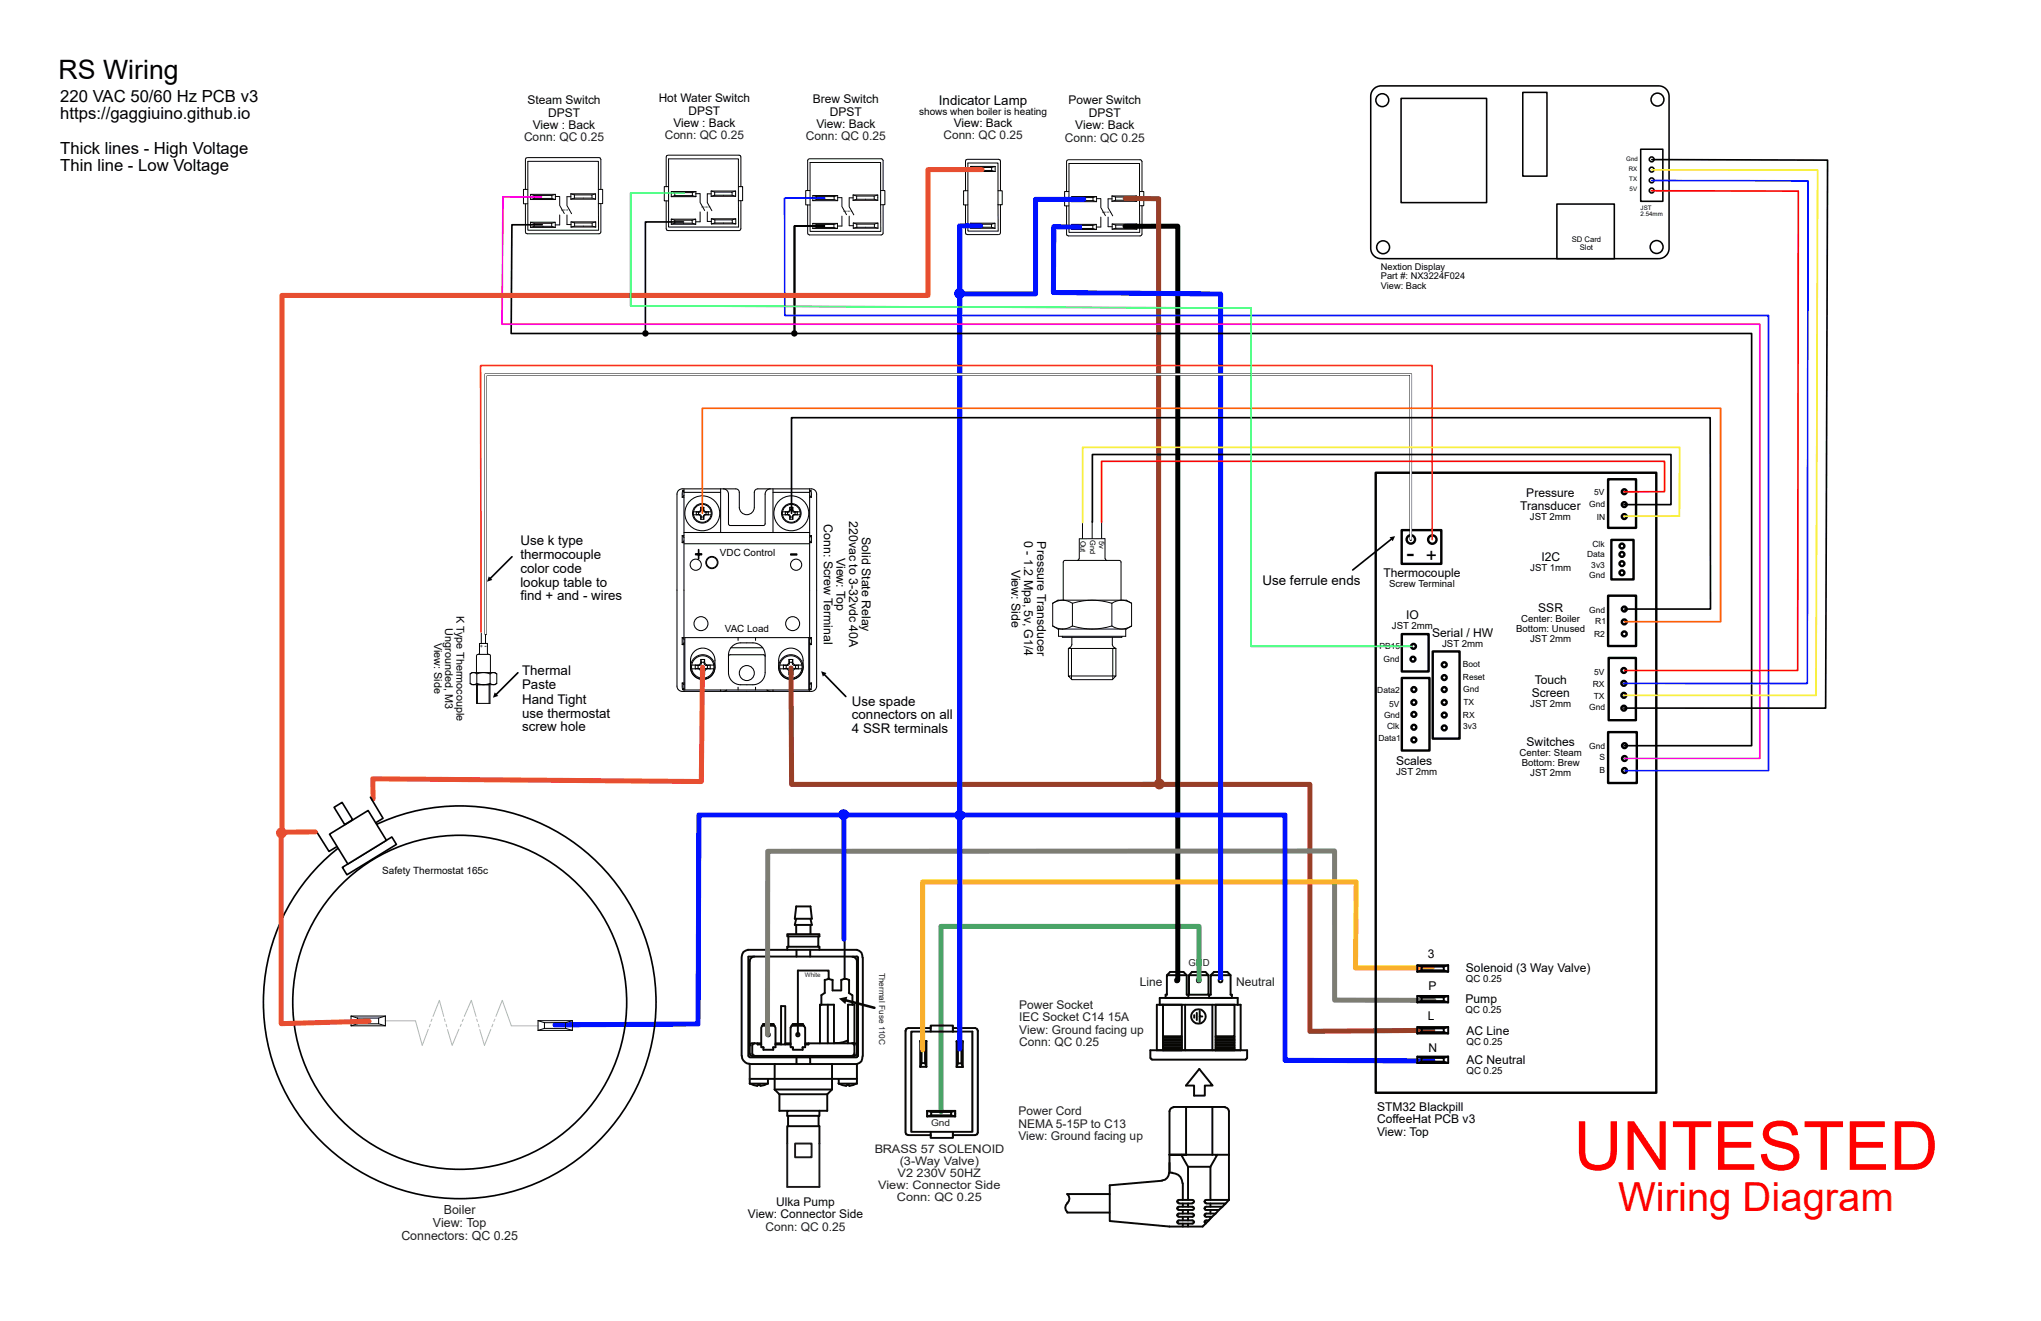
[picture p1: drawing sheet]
<svg xmlns="http://www.w3.org/2000/svg" width="432mm" height="279mm" viewBox="0 0 432 279" stroke-linecap="round" stroke-linejoin="round" font-family="sans-serif">
<g fill="none" stroke="#000" stroke-width=".33">
<path d="M290.6 18.8l1-.6h.6h58.7a2.19 2.19 0 0 1 2.2 2.2v32.1a2.19 2.19 0 0 1-2.2 2.2h-58.7a2.19 2.19 0 0 1-2.2-2.2v-32.1l.1-.6zM322.2 19.5h5.1v17.8h-5.1zM296.4 20.8h18.1v22.1h-18.1zM347.1 31.6h4.7v11h-4.7zM329.4 43.2h12.1v11.5h-12.1z"/>
<circle cx="292.4" cy="21.2" r="1.36"/>
<circle cx="349.4" cy="33.7" r=".52"/>
<circle cx="349.4" cy="35.9" r=".52"/>
<circle cx="349.4" cy="38.2" r=".52"/>
<circle cx="350.7" cy="21.1" r="1.36"/>
<circle cx="292.6" cy="52.3" r="1.36"/>
<circle cx="349.4" cy="40.3" r=".52"/>
<circle cx="350.5" cy="52.2" r="1.36"/>
</g>
<g fill="none" stroke="#080704" stroke-width=".41">
<path d="M166.6 197.6h6.8v.5h-6.8zM166.8 198.1v2.1h6.3v-2.1M168.4 194.3h3.4l-.3-2.6h-3.1l-.3 2.6h.3l-.3 1.3h3.7l-.3-1.3M168.4 195.6v2M171.5 195.6v2M178.7 196.9v10.2M156.9 202.6v20.7M156.9 202.4a1.41 1.41 0 0 1 1.4-1.5h23a1.43 1.43 0 0 1 1.2 1.7M158.3 202.4v20.9M158.3 202.3l23.2 .1v20.9l-.2 .3M158.6 203.2v19.6M159.6 202.3a1.02 1.02 0 0 0-1 1"/>
<path d="M161.3 216.9l-.3 .5v3.5h-.7v-.2h.7M161.3 216.9l.2-.3h2.1l.2 .3M161.3 216.9h2.5M162.3 218.5h.5l.1 .4-.1 .2h-.5l-.1-.2zM163.8 216.9l.3 .5v3.5M166.8 200.2h-.2v.7M167.5 216.9l.2-.3h2.2l.1 .3M167.5 216.9h2.5M167.5 216.9l-.2 .5v3.5h-1.2M168.5 200.9v1.4M168.6 218.5h.4l.1 .4-.1 .2h-.4l-.1-.2zM170 216.9l.3 .5v3.5"/>
<path d="M171.4 200.9v1.4M173.1 200.2h.3v.7M174.5 207.2v2.8l-.7 .5v2M174.5 207.3l.8-.2 .8 .2M175.1 212.5v8.2h1.3M175.3 206.9v.1v-1.7h-6.5v13.5M176.1 207.2v2.3h1.8M178 207.3l.5-.2h.6l.5 .2M178 207.2v2.3M179.6 210l.7 .5M179.6 207.2v2.8M180.3 210.5v2"/>
<path d="M180.3 202.4a1.02 1.02 0 0 1 1 .9v19.5M182.5 202.6v20.7M245.4 212.5h.6M246 212.5h11.2zM246 212.5h4v6.7h-4zM246 219.2v2.9M246 219.9h4M246 219.5h4M246.9 206.3l.7-.7h2.8l.7 .7v4.1h.4M248.7 207.1l.2-.1 .4 .1v.6h-.6zM250 219.2v2.9h-4M250.7 212.5v9.6"/>
<path d="M251.1 206.3h-4.2v4.1h-.3v.7h4.8v-.7M251.5 206.3h4.2v4.1h-4.2zM251.5 206.3l.7-.7h2.9l.6 .7M252.6 214.7v.6M253.2 214.2v1.5M253.3 207.1l.4-.1 .2 .1v.6h-.6zM253.8 213.8v1.2h.6M253.8 215v1.2M256.2 206.3l.6-.7h2.9l.6 .7v4.1h.3v.7h-4.8v-.7M256.5 212.5v9.6M257.2 212.5h4.7zM257.2 212.5h4v6.7h-4z"/>
<path d="M257.2 219.2v2.9h4v-2.9M257.2 219.9h4M257.2 219.5h4M257.9 207.1l.2-.1 .4 .1v.6h-.6zM260.3 206.3h-4.1v4.1h-.5M157 223.3a1.66 1.66 0 0 0 1.6 1.7M158.4 223.3l.2 .3M158.6 225.1h9.9M158.6 229.1l.8 .4 .8 .2 .1-.2h.5l.1 .2M158.6 222.8l.1 .4 .4 .1M158.6 223.6h9.9M159.1 223.3h21.7"/>
<path d="M159.1 222.8l.2 .4 .3 .1M159.6 220.7l-.3 .1-.2 .3v1.7M160.3 220.7h-1.2l-.4 .1-.1 .3M161 220.9v.6h.5v.5h2.1v-.5h.5v-.6M162.5 229.1l-1.6 .6M163.9 225.1v5.3M163.9 230.4l1 1v3.5h1.7M163.9 230.4h12.1M164.1 220.9h1.1v-8.1h.9v8.1h-.9M164.1 220.7h1.1M166.1 220.7h1.2M166.7 238.2h-.1v3.7"/>
<path d="M168.5 223.6v1.5h2.9M168.5 223.6h2.9v1.5h4.6M170.3 220.7h.8v.2h-.8v.6h-.5v.5h-2.1v-.5h-.4v-.6M171.1 220.7h2.4M171.4 223.6h9.9M173.2 236h-6.5v2.2h6.5M173.4 234.9h-6.8v1.1h.1M173.4 234.9v1.1h-.2v2.2h.2v3.7M175 231.4v3.5h-1.6M175.1 220.7h-1.6v-8.2h2.9v8.2h3v-8.2h1.4v8.2h-.5M176 225.1v5.3l-1 1h-10.1M176 225.1h5.3"/>
<path d="M177.4 229.1l1.6 .6M177.4 228.2v1h3.9v-1M179.3 220.1l-1.9 .5h-1M179.4 220.7h.9M180.3 220.7l.3 .1 .2 .3v1.7M180.8 222.8l-.2 .4-.3 .1M180.8 220.7l.4 .1 .1 .3M181.2 229.1l-.7 .4-.8 .2-.1-.2h-.5l-.1 .2M181.3 225.1v3.1h-22.7v1h3.9v-1M181.3 222.8l-.1 .4-.4 .1M182.5 223.4a1.43 1.43 0 0 1-1.2 1.7M243.4 223.8v-1.7h20.4v1.7"/>
<path d="M243.4 223.8l.3 .3M243.7 224.1h19.8M246 222.1h-1.3v-9.6h.7v-1.4h16.5v1.4h.6v9.6M246 221.8h4M246 221.5h4M246 221.2h4M246 220.8h4M246 220.5h4M246 220.1h4M248.2 234.2l-.4 .1-.4 .7v13h.6M248.2 234.1h11M250.9 234.1v10.1h5.6"/>
<path d="M253.7 226.1l2.8 3.5h-1.6v2.1h-2.3v-2.1h-1.7zM256.5 234.1v10.1M257.2 221.8h4M257.2 221.5h4M257.2 221.2h4M257.2 220.8h4M257.2 220.5h4M257.2 220.1h4M259.2 234.2l.7 .4 .1 .4v18.8M263.8 223.8l-.3 .3M225.8 256.5h9M225.8 254.5a1.2 1.2 0 0 0 0 1.9"/>
<path d="M234.8 252.6h-9a1.2 1.2 0 0 1 0 1.9M245.8 249.7l-11 1v7.6l12.6 1.1h2.8v-.6M247.4 248a1.65 1.65 0 0 1-1.6 1.7M248 248.1a2.17 2.17 0 0 1 2.2 2.2M249.1 254.1v-.2l.3-.1h2.8l.3 .1 .1 .2-.1 .3-.3 .1M249.1 254.1v.3l.3 .1M249.1 257h.1M249.1 255.6h.1M249.1 254.1h.1M249.1 258.5h.1M249.1 258.2l3.1-.1 .3 .1 .1 .3-.1 .2-.3 .1h-2.8l-.3-.1zM249.1 256.7h3.1h.3l.1 .3-.1 .3-.3 .1h-2.8l-.3-.1z"/>
<path d="M249.1 255.3l3.1-.1 .3 .1 .1 .3-.1 .3h-.3h-2.8h-.3zM249.4 254.5h2.8M249.9 244.2h1h-3.5h2.5l1.4 2.6M250.2 250.3v3.5M250.2 254.5v.7M250.2 255.9v.8M250.2 257.4v.7M251.3 258.8v.6h-1.1M251.3 246.8h4.8M251.3 246.8v7M251.3 254.5v.7M251.3 255.9v.8"/>
<path d="M251.3 257.4v.7M252.6 257h.1M252.6 255.6h.1M252.6 254.1h.1M252.6 258.5h.1M254.8 255.6h.1M254.8 255.6l.1 .3h.3h2.7l-.7 .8h-2h-.3l-.1 .3M254.8 254.1l.1 .3 .3 .1M254.8 257h.1M254.8 254.1h.1M254.8 258.5h.1M254.8 258.5l.3 .2"/>
<path d="M255.2 254.5h4.1l-.7 .7h-3.4l-.3 .1-.1 .3M255.7 258.1l-1.3 1.3h-3.1M256.1 246.8v7M256.1 254.5v.7M256.1 255.9v.8M256.1 257.4v.3M256.1 257.7l-.4 .4-.8 .1-.1 .3M256.4 257.4l-.3 .3M256.5 244.2h1l-1.4 2.6M257.2 256.7l-.8 .7h-1.2l-.3-.1-.1-.3M257.5 244.2h2.5M258.6 255.2l-.7 .7"/>
<path d="M260 253.8h-4.8l-.3 .1-.1 .2M260 253.8l-.7 .7"/>
<circle cx="253.5" cy="215" r="1.52"/>
</g>
<path d="M158.6 225.1v3.1M166.6 241.9v9.1h6.8v-9.1M168.2 241.9h3.5v2.9h-3.5z" fill="none" stroke="#231f20" stroke-width=".41"/>
<path d="M177.5 211.2l1.8-.4-.5 1.6z" fill="#080704"/>
<path d="M178.7 211.5l6.3 1.7" fill="none" stroke="#080704" stroke-width=".54"/>
<g fill="none" stroke="#080704" stroke-width=".21">
<path d="M111.6 34.1h15v9M111.7 34.2v14.5h14.9v-5.6M226.1 34.6h15v8.9M226.2 34.6v14.5h14.9M111.2 40.1v-6.4l.1-.3 .2-.1h15.2l.3 .1 .1 .3v6.4M111.6 40.1h-.9v3h.9M112.3 47h5.2v1.1M112.3 42.2h5.2M112.3 48.1h5.2M112.3 41.1l.7 .2M112.3 47v1.1M112.3 47l.7 .2"/>
<path d="M113 41.3h3.8v.7M113 41.3v.7l-.7 .2M113 47.2h3.7v.7M113 47.9h3.7l.8 .2M113 47.2v.7M113 47.9l-.7 .2M113 42h3.8M116.8 42l.7 .2M117.5 47l-.8 .2M117.5 41.6h.9M117.5 41.1v1.1M117.5 41.1l-.7 .2"/>
<path d="M117.5 41.1h-5.2v1.1M118.4 45.5v2.1h-.9M118.4 41.6v1.8l1 1.8M118.8 44.4h.1M119.2 44.4h.1M119.5 44.4h.1M119.8 44.4h.1M119.9 41.6h.9M119.9 41.6v1.9l1 1.7M119.9 45.5v2h.9M120.1 44.4h.1M120.5 44.4h.1"/>
<path d="M120.8 41h5.2v1.1M120.8 42.1h5.2M120.8 41v1.1M120.8 41l.7 .2M120.8 46.9h5.2v1.1M120.8 48h5.2M120.8 46.9v1.1M120.8 46.9l.8 .3M121.5 41.2h3.7v.7M121.5 41.9h3.7l.8 .2M121.5 41.2v.7M121.5 41.9l-.7 .2"/>
<path d="M121.6 47.2h3.7v.6M121.6 47.8h3.7l.7 .2M121.6 47.2v.6M121.6 47.8l-.8 .2M126 41l-.8 .2M126 46.9l-.7 .3M126.6 40.1h.9v3h-.9M127.1 43.1v6l-.1 .2-.3 .1h-15.2l-.2-.1-.1-.2v-6M170.9 40.3v-6.3l.1-.3 .2-.1h15.3l.2 .1 .1 .3v6.3M171.4 40.3h-.9v3h.9M172 47.2h5.2v1.1M172 42.4h5.2"/>
<path d="M172 41.4l.7 .2M172 48.3h5.2M172 47.2v1.1M172 47.2l.7 .3M172.7 41.6h3.8v.6M172.7 41.6v.6l-.7 .2M172.7 47.5h3.7v.6M172.7 48.1h3.7l.8 .2M172.7 47.5v.6M172.7 48.1l-.7 .2M172.7 42.2h3.8M176.5 42.2l.7 .2"/>
<path d="M177.2 47.2l-.8 .3M177.2 41.8h.9M177.2 41.4v1M177.2 41.4l-.7 .2M177.2 41.4h-5.2v1M178.1 45.7v2.1h-.9M178.1 41.8v1.9l1 1.7M178.5 44.7h.1M178.9 44.7h.1M179.2 44.7h.1M179.5 44.7h.1M179.7 45.7v2h.8"/>
<path d="M179.8 44.7h.1M180.2 44.7h.1M180.5 41.2h5.2v1.2M180.5 41.8h-.8v1.9l.9 1.7M180.5 42.4h5.2M180.5 41.2v1.2M180.5 41.2l.7 .3M180.5 47.2h5.2v1.1M180.5 48.3h5.2M180.5 47.2v1.1M180.5 47.2l.8 .2M181.2 41.5h3.8v.6"/>
<path d="M181.2 42.1h3.8l.7 .3M181.2 41.5v.6M181.2 42.1l-.7 .3M181.3 47.4h3.7v.7M181.3 48.1h3.7l.7 .2M181.3 47.4v.7M181.3 48.1l-.8 .2M185.7 41.2l-.7 .3M185.7 47.2l-.7 .2M186.3 43.3v-8.9h-14.9v14.5h14.9M186.3 40.3h.9v3h-.9M186.3 43.3v5.6"/>
<path d="M186.8 43.3v6l-.1 .3-.2 .1h-15.3l-.2-.1-.1-.3v-6M225.6 40.5v-6.3l.2-.3 .2-.1h15.2l.3 .1 .1 .3v6.3M226.1 40.5h-.9v3.1h.9M226.7 47.5h5.3v1M226.7 42.7h5.3M226.7 41.6l.8 .2M226.7 48.5h5.3M226.7 47.5v1M226.7 47.5l.8 .2M227.5 41.8h3.7v.6M227.5 41.8v.6l-.8 .3M227.5 47.7h3.7v.6"/>
<path d="M227.5 48.3h3.7l.8 .2M227.5 47.7v.6M227.5 48.3l-.8 .2M227.5 42.4h3.7M231.2 42.4l.8 .3M232 42h.9v1.9l1 1.7M232 47.5l-.8 .2M232 41.6v1.1M232 41.6l-.8 .2M232 41.6h-5.3v1.1M232.9 45.9v2.1h-.9M233.3 44.9h.1"/>
<path d="M233.6 44.9h.1M233.9 44.9h.1M234.2 44.9h.1M234.4 45.9v2h.9M234.5 44.9h.1M235 44.9h.1M235.3 41.5h5.2v1.1M235.3 42.1h-.9v1.8l1 1.8M235.3 42.6h5.2M235.3 41.5v1.1M235.3 41.5l.7 .2M235.3 47.4h5.2v1.1"/>
<path d="M235.3 48.5h5.2M235.3 47.4v1.1M235.3 47.4l.7 .2M236 41.7h3.7v.7M236 42.4h3.7l.8 .2M236 41.7v.7M236 42.4l-.7 .2M236 47.6h3.8v.7M236 48.3h3.8l.7 .2M236 47.6v.7M236 48.3l-.7 .2M240.5 41.5l-.8 .2"/>
<path d="M240.5 47.4l-.7 .2M241.1 40.5h.9v3h-.9M241.1 43.5v5.6M241.6 43.5v6l-.1 .3-.3 .1h-15.2l-.2-.1-.2-.3v-5.9"/>
</g>
<g fill="none" stroke="#000" stroke-width=".21">
<path d="M140.9 39.5v-6.3l.4-.4h15.1l.2 .1 .1 .3v6.3M141.4 33.6h14.8v8.8M141.4 39.5h-.9v3h.9M141.4 33.6v14.4h14.8v-5.6M156.2 39.5h.9v2.9h-.9M204.7 34.5h6.4v8.8M204.8 34.5v14.4h6.3M205.3 36.3h5.2M205.3 35.2l.8 .2M206.1 35.4h3.7v.7M206.1 35.4v.7l-.8 .2M206.1 36.1h3.7"/>
<path d="M209.8 36.1l.7 .2M210.5 35.2v1.1M210.5 35.2l-.7 .2M210.5 35.2h-5.2v1.1M142 46.4h5.2v1M142 41.6h5.2M142 40.5l.8 .2M142 47.4h5.2M142 46.4v1M142 46.4l.8 .2M142.8 40.7h3.7v.7M142.8 40.7v.7l-.8 .2"/>
<path d="M142.8 46.6h3.6v.6M142.8 47.2h3.6l.8 .2M142.8 46.6v.6M142.8 47.2l-.8 .2M142.8 41.4h3.7M146.5 41.4l.7 .2M147.2 41h.9v1.8l1 1.7M147.2 46.4l-.8 .2M147.2 40.5v1.1M147.2 40.5l-.7 .2M147.2 40.5h-5.2v1.1M148.1 44.8v2.1h-.9"/>
<path d="M148.5 43.8h.1M148.9 43.8h.1M149.2 43.8h.1M149.5 43.8h.1M149.6 44.8v2h.9M149.8 43.8h.1M150.2 43.8h.1M150.5 40.4h5.1v1.1M150.5 41h-.9v1.9l1 1.7M150.5 41.5h5.1M150.5 40.4v1.1M150.5 40.4l.7 .2"/>
<path d="M150.5 46.3h5.2v1.1M150.5 46.3v1.1M150.5 47.4h5.2M150.5 46.3l.7 .2M151.2 40.6h3.7v.7M151.2 41.3h3.7l.7 .2M151.2 40.6v.7M151.2 41.3l-.7 .2M151.2 46.5h3.7v.7M151.2 47.2h3.7l.8 .2M151.2 46.5v.7M151.2 47.2l-.7 .2"/>
<path d="M155.6 40.4l-.7 .2M155.7 46.3l-.8 .2M156.7 42.4v6l-.3 .4h-15.1l-.4-.4v-5.9M204.3 40.3v-6.2l.3-.4h6.7l.2 .1 .2 .3v6.2M204.3 43.3v5.9l.1 .3 .2 .1h6.6M204.7 40.3h-.8v3h.8M205.3 47.2h5.2v1.1M205.3 48.3h5.2M205.3 47.2v1.1M205.3 47.2l.8 .2M206.1 47.4h3.7v.7M206.1 48.1h3.7l.7 .2"/>
<path d="M206.1 47.4v.7M206.1 48.1l-.8 .2M210.5 47.2l-.7 .2M211.1 40.3h.9v3h-.9M211.1 43.3l.1 5.6M211.7 43.3v5.9l-.4 .4M228.3 118.2l-.4 .3M228.3 113.9v4.2M229 110.2v3.7M231.1 110.2v3.7M233.1 110.2v3.7M233.7 113.9l-5.3 .1"/>
<path d="M233.8 113.9v4.2M233.8 118.2l.4 .3M100.8 138.7v3.5M101.1 138.4l-.3 .2M101.1 138.4h2.3M101.8 133.9v2.2M102.7 133.9v2.2M103.1 136.1h-1.7v2l-.1 .3M103.1 136.1v2l.2 .3M103.5 138.4l.2 .2M103.8 138.7v3.5M222.7 132.4a3.6 3.6 0 0 0 4.2 0"/>
<path d="M222.7 127.6a3.6 3.6 0 0 1 4.2 0M222.7 127.6v4.8M222.7 132.4l1.1 .7h14.5l1.1-.7M222.7 127.6l1.1-.7h14.5l1.1 .7M223.9 133.1v1.5h14.3v-1.5M224.7 134.6v.2h12.7v-.2M224.9 126.9v-8l.2-.3 11.7-.1 .4 .4v8M226 137.2h10.1M226 137.2v5.8M226.7 137.2v6.4M226.8 136.3a1.02 1.02 0 0 1-.8 .9M226.8 134.8v1.5"/>
<path d="M226.9 127.6a13.6 13.6 0 0 1 8.3 0M226.9 127.6v4.8M226.9 132.4a13.6 13.6 0 0 0 8.3 0M235.2 127.6a3.6 3.6 0 0 1 4.2 0M235.2 127.6v4.8M235.2 132.4a3.6 3.6 0 0 0 4.2 0M235.3 136.3a1 1 0 0 0 .8 .9M235.3 134.8v1.5M235.4 137.2v6.4M236.1 137.2v5.8M239.4 127.6v4.8M99.5 144.5a1.04 1.04 0 0 0 1.4 0"/>
<path d="M99.5 142.5a1.04 1.04 0 0 1 1.4 0M99.5 142.5v2M99.5 144.5l.3 .3h4.9l.4-.3M99.5 142.5l.3-.2h4.9l.4 .2M100.8 144.8v4h2.9v-4M100.9 144.5a3.8 3.8 0 0 0 2.8 0M100.9 142.5a3.8 3.8 0 0 1 2.8 0M100.9 142.5v2M101 144.8v4M103.5 144.8v4M103.7 142.5a1.04 1.04 0 0 1 1.4 0M103.7 142.5v2"/>
<path d="M103.7 144.5a1.04 1.04 0 0 0 1.4 0M105.1 142.5v2M226 143h10.1l-.8 .8h-8.5z"/>
</g>
<path d="M253.7 207.3v-11.4h-54.6v39.2" fill="none" stroke="#3eac4d" stroke-width="1.1"/>
<g fill="none" stroke="#000" stroke-width=".22">
<path d="M143.4 103.9l.6-.4 .3-.1h11.4a.74 .74 0 0 1 .7 .7v3.2a1.59 1.59 0 0 0 1.6 1.6 1.59 1.59 0 0 0 1.6-1.6v-3.2a.74 .74 0 0 1 .7-.7h11.4a1.11 1.11 0 0 1 1.1 1.1v40.6a1.11 1.11 0 0 1-1.1 1.1h-27.4a1.11 1.11 0 0 1-1.1-1.1v-40.6zM144.3 105.2h.4M144.3 113.3h.4M144.3 114.8h.4M144.3 113.3v1.5M144.3 113.3l.4 .4M144.4 103.8l-.1 1.4M144.4 103.8l.3 .3M144.4 103.8h.3M144.7 104.8l-.4 .4M144.7 114.4l-.4 .4M144.7 103.4v42.8"/>
<path d="M144.7 112.6h26.6M144.7 104.1h7.8M144.8 115h26.4M146.7 108.9l1.3 .1 .2 .3 .1 .5M147.8 108.8l.4 .1 .1 .5M147.8 108.3h-.5v.6l.5-.1M147.8 108.3v.5M148.3 107.3l-.1 .5-.2 .4-1.3 .1M148.3 109.8h.6M148.3 107.3h.6M148.3 107.3v.5M148.3 107.8l-.1 .5h-.4"/>
<path d="M148.3 107.8h.5M148.3 109.4v.4M148.3 109.4h.5M148.8 107.8l.2 .5h.4M148.8 109.4l.1 .4M148.9 107.3v.5l.3 .4 1.2 .1M148.9 107.3l-.1 .5M149.4 108.8l-.4 .1-.2 .5M149.4 108.3h.4v.6l-.4-.1M149.4 108.3v.5M150.4 108.9l-1.2 .1-.3 .3v.5M152.5 103.4v9.2"/>
<path d="M153 103.4a1.11 1.11 0 0 1 1.1 1.1v6.3l.4 .4 7.2-.1 .2-.3v-6.3a1.11 1.11 0 0 1 1.1-1.1M163.5 103.4v9.2M163.5 104.1h7.8M165.5 108.9l1.3 .1 .3 .3v.5M166.6 108.8l.4 .1 .2 .5M166.6 108.3h-.4v.6l.4-.1M166.6 108.3v.5M167.1 107.3v.5l-.3 .4-1.3 .1M167.1 109.8h.6M167.1 107.3h.6M167.1 107.3l.1 .5M167.2 107.8l-.2 .5h-.4"/>
<path d="M167.2 107.8h.4M167.2 109.4h.4M167.2 109.4l-.1 .4M167.6 107.8l.2 .5h.4M167.6 109.4l.1 .4M167.7 107.3v.5l.3 .4 1.3 .1M167.7 107.3l-.1 .5M168.2 108.8l-.4 .1-.2 .5M168.2 108.3h.5v.6l-.5-.1M168.2 108.3v.5M169.3 108.9l-1.3 .1-.3 .3v.5M171.3 105.2h.4"/>
<path d="M171.3 113.3h.4M171.3 114.8h.4M171.3 104.8l.4 .4M171.3 114.4l.4 .4M171.3 103.8h.3M171.3 103.4v42.8M171.6 103.8l.1 1.4M171.6 103.8l-.3 .3M171.7 113.3v1.5M171.7 113.3l-.4 .4M144.3 134.9v1.4M144.3 134.9l.4 .3"/>
<path d="M144.3 134.9h.4M144.3 136.3h.4M144.7 136l-.4 .3M144.9 134.9h26.2v11h-26.2zM147.1 137.6a2.58 2.58 0 0 1 2.7-.3 2.58 2.58 0 0 1 1.5 2.4 3.6 3.6 0 0 1-1 3.5 2.58 2.58 0 0 1-2.7 .3 2.58 2.58 0 0 1-1.5-2.4 3.6 3.6 0 0 1 1-3.5zM148.3 139.5v.6l-.4 .5-1.6 .1M148.3 139.5h.8M148.3 139.5l.1 .6M149.1 139.5v.6l.3 .5 1.6 .1M149.1 139.5l-.1 .6M154.1 138.8l.4-.3h7l.4 .3M154.6 137h6.8"/>
<path d="M155.1 136.5l.5-.3a8.8 8.8 0 0 1 4.3-.2 2.59 2.59 0 0 1 2 2.6v3.6a2.58 2.58 0 0 1-2.6 2.6h-2.6a2.58 2.58 0 0 1-2.6-2.6v-3.6a2.58 2.58 0 0 1 1-2.1zM156.2 134.9v.6M159.8 134.9v.6M165.7 137.6a2.58 2.58 0 0 1 2.7-.3 2.58 2.58 0 0 1 1.5 2.4 3.6 3.6 0 0 1-1 3.5 2.58 2.58 0 0 1-2.7 .3 2.58 2.58 0 0 1-1.5-2.4 3.6 3.6 0 0 1 1-3.5zM166.9 139.5v.6l-.3 .5-1.6 .1M166.9 139.5h.8M166.9 139.5l.1 .6M167.7 139.5v.6l.4 .5 1.6 .1M167.7 139.5l-.1 .6M171.3 134.9h.4M171.3 136.3h.4M171.3 136l.4 .3"/>
<path d="M171.7 134.9v1.4M171.7 134.9l-.4 .3M144.3 144.5l.1 1.3M144.3 144.5l.4 .3M144.3 144.5h.4M144.4 145.8h.3M144.7 145.6l-.3 .2M146.3 141.5l1.6 .1 .4 .4v.6M147.7 141.4a.57 .57 0 0 1 .7 .7M147.7 140.8l-.6-.1v.8l.6-.1M147.7 140.8v.6M148.3 142.6h.8"/>
<path d="M148.4 140.1h.6M148.4 142.1h.6M148.4 140.1a.57 .57 0 0 1-.7 .7M148.4 142.1l-.1 .5M149 140.1a.57 .57 0 0 0 .7 .7M149 142.1l.1 .5M149.7 141.4a.57 .57 0 0 0-.7 .7M149.7 140.8l.6-.1v.8l-.6-.1M149.7 140.8v.6M151 141.5l-1.6 .1-.3 .4v.6M152.5 145.9v.3M153.8 145.9l-.8 .3"/>
<path d="M156.2 145.3v.6M159.8 145.3v.6M162.2 145.9l.8 .3M163.5 145.9v.3M165 141.5l1.6 .1 .3 .4v.6M166.3 141.4a.57 .57 0 0 1 .7 .7M166.3 140.8l-.6-.1v.8l.6-.1M166.3 140.8v.6M166.9 142.6h.8M167 140.1a.57 .57 0 0 1-.7 .7M167 140.1h.6M167 142.1l-.1 .5"/>
<path d="M167 142.1h.6M167.6 140.1a.57 .57 0 0 0 .7 .7M167.6 142.1l.1 .5M168.3 141.4a.57 .57 0 0 0-.7 .7M168.3 140.8l.6-.1v.8l-.6-.1M168.3 140.8v.6M169.7 141.5l-1.6 .1-.4 .4v.6M171.3 144.5h.4M171.3 145.6l.3 .2M171.3 145.8h.3M171.7 144.5l-.1 1.3M171.7 144.5l-.4 .3"/>
<circle cx="147.2" cy="119.4" r="1.18"/>
<circle cx="148.6" cy="108.6" r="3.7"/>
<circle cx="148.6" cy="108.6" r="1.9"/>
<circle cx="148.6" cy="108.6" r="2.07"/>
<circle cx="150.6" cy="119" r="1.29"/>
<circle cx="150.6" cy="119" r="1.14"/>
<circle cx="167.4" cy="108.6" r="3.7"/>
<circle cx="167.4" cy="108.6" r="2.07"/>
<circle cx="167.4" cy="108.6" r="1.9"/>
<circle cx="168.4" cy="119.4" r="1.18"/>
<circle cx="148.3" cy="131.9" r="1.48"/>
<circle cx="167.7" cy="131.9" r="1.48"/>
<circle cx="148.7" cy="141.1" r="2.58"/>
<circle cx="148.7" cy="141.1" r="2.37"/>
<circle cx="158" cy="142.4" r="1.59"/>
<circle cx="167.3" cy="141.1" r="2.37"/>
<circle cx="167.3" cy="141.1" r="2.59"/>
</g>
<path d="M238 42h7.1v123.9h-77.6l-.2-24.6M241.7 165.9h35.4v52.2l26-.2" fill="none" stroke="#983f26" stroke-width="1.1"/>
<g fill="none" stroke="#080704" stroke-width=".42">
<path d="M192.8 218.2h12.9v21.2h-12.9zM196.9 217.4h-4.7l-.4 .2-.2 .4v21.6l.2 .3 .4 .2h4.7M196.9 218.2v-1.3h4.7v1.3M201.6 217.4h4.7l.4 .2 .2 .4v21.6l-.2 .3-.4 .2h-4.7M194.7 220.2l.3 .8v3.9M194.7 220.2v5.4M194.7 220.2h1.3M194.7 225.6h1.3M195 221h.7v3.9M195 224.9h.7M195 224.9l-.3 .7M195.7 224.9l.3 .7"/>
<path d="M196 220.2v5.4M196 220.2l-.3 .8M196.2 235h5.9M196.2 236.1h5.9M196.2 235v1.1M196.2 235l.8 .2M196.9 239.4v1.3h4.7v-1.3M197 235.2v.7M197 235.9l-.8 .2M201.2 235.2v.7h-4.2M201.2 235.9l.9 .2M202.1 235l-.9 .2h-4.2"/>
<path d="M202.1 235v1.1M202.4 220.2l.3 .8v3.9M202.4 220.2v5.5M202.4 220.2h1.3M202.4 225.7h1.3M202.7 221h.7v3.9M202.7 224.9h.7M202.7 224.9l-.3 .8M203.4 224.9l.3 .8M203.7 220.2v5.5M203.7 220.2l-.3 .8"/>
</g>
<path d="M238 47.9l11.2-.1v159.5" fill="none" stroke="#000" stroke-width="1.1"/>
<circle cx="245.3" cy="165.8" r="1.15" fill="#983f26"/>
<circle cx="59.5" cy="176.2" r="1.15" fill="#e74e31"/>
<g fill="#000">
<circle cx="136.6" cy="70.5" r=".68"/>
<circle cx="168.1" cy="70.5" r=".68"/>
</g>
<path d="M303.4 211.6l-21-.1-.1-31.5-119.9 .1v38.7" fill="none" stroke="#7d7d73" stroke-width="1.1"/>
<path d="M303 204.7h-16.2l.1-18.2h-91.7v35.6" fill="none" stroke="#faaf1d" stroke-width="1.1"/>
<path d="M178.5 172.8v25.9M117.4 216.8l30.3-.2 .2-44.2h124v51.9l31.3 .1" fill="none" stroke="#01f" stroke-width="1.1"/>
<path d="M228.9 48l-6-.1v14l35.3 .3v145.1" fill="none" stroke="#01f" stroke-width="1.1" stroke-linecap="butt"/>
<path d="M148.6 141.1l-.2 24.2-69.5-.6v4.3" fill="none" stroke="#e74e31" stroke-width="1.1"/>
<g fill="#01f">
<circle cx="203" cy="62.1" r="1.15"/>
<circle cx="178.5" cy="172.3" r="1.15"/>
</g>
<path d="M207.4 47.8h-4.4v174.1" fill="none" stroke="#01f" stroke-width="1.1"/>
<circle cx="203.1" cy="172.4" r="1.15" fill="#01f"/>
<g fill="none" stroke="#000" stroke-width=".51">
<path d="M291 100h59.4v131.1h-59.4zM296.5 112.1h8.4v7.2h-8.4zM340.2 101.4h5.9v10.3h-5.9zM340.9 114.2h4.7v8.4h-4.7zM296.6 134.1h5.6v7.9h-5.6zM303.1 137.8h5.7v18.4h-5.7zM340.2 126h5.9v10.6h-5.9zM340.3 139.2h5.8v13.1h-5.8zM296.6 143.4h5.8v15.3h-5.8zM340.2 154.8h6.1v10.8h-6.1z"/>
<circle cx="298.5" cy="114.1" r=".89"/>
<circle cx="303" cy="114.1" r=".89"/>
<circle cx="343.1" cy="117.3" r=".52"/>
<circle cx="343.1" cy="119.2" r=".52"/>
<circle cx="343.1" cy="115.5" r=".52"/>
<circle cx="343.6" cy="109.3" r=".52"/>
<circle cx="343.6" cy="104" r=".52"/>
<circle cx="343.6" cy="106.7" r=".52"/>
<circle cx="298.9" cy="139.4" r=".52"/>
<circle cx="299" cy="136.7" r=".52"/>
<circle cx="343.1" cy="121.1" r=".52"/>
<circle cx="343.6" cy="128.8" r=".52"/>
<circle cx="343.6" cy="134.1" r=".52"/>
<circle cx="343.6" cy="131.5" r=".52"/>
<circle cx="299.1" cy="153.8" r=".52"/>
<circle cx="299.1" cy="156.5" r=".52"/>
<circle cx="299.1" cy="148.6" r=".52"/>
<circle cx="299.1" cy="145.8" r=".52"/>
<circle cx="299.1" cy="151.1" r=".52"/>
<circle cx="305.5" cy="151.2" r=".52"/>
<circle cx="305.5" cy="145.8" r=".52"/>
<circle cx="305.5" cy="140.6" r=".52"/>
<circle cx="305.5" cy="148.6" r=".52"/>
<circle cx="305.5" cy="154" r=".52"/>
<circle cx="305.5" cy="143.3" r=".52"/>
<circle cx="343.5" cy="149.8" r=".52"/>
<circle cx="343.5" cy="141.8" r=".52"/>
<circle cx="343.5" cy="147.1" r=".52"/>
<circle cx="343.5" cy="144.5" r=".52"/>
<circle cx="343.7" cy="157.7" r=".52"/>
<circle cx="343.7" cy="163" r=".52"/>
<circle cx="343.7" cy="160.4" r=".52"/>
</g>
<g fill="none" stroke="#000" stroke-width=".41">
<path d="M299.8 205.5h6.6M299.8 204.2l1 .2M299.8 212h6.6M299.8 210.7l1 .2M299.8 218.6h6.6M299.8 217.2l1 .3M300.8 204.4h4.6v.8M300.8 204.4v.8l-1 .3M300.8 210.9h4.6v.8M300.8 210.9v.8l-1 .3M300.8 217.5h4.6v.8M300.8 217.5v.8l-1 .3"/>
<path d="M300.8 205.2h4.6M300.8 211.7h4.6M300.8 218.3h4.6M305.4 205.2l1 .3M305.4 211.7l1 .3M305.4 218.3l1 .3M306.4 204.2v1.3M306.4 210.7v1.3M306.4 217.2v1.4M306.4 204.2l-1 .2M306.4 210.7l-1 .2M306.4 217.2l-1 .3"/>
<path d="M306.4 204.2h-6.6v1.3M306.4 210.7h-6.6v1.3M306.4 217.2h-6.6v1.4M299.8 224.8h6.6M299.8 223.5l1 .3M300.8 223.8h4.6v.8M300.8 223.8v.8l-1 .2M300.8 224.6h4.6M305.4 224.6l1 .2M306.4 223.5v1.3M306.4 223.5l-1 .3M306.4 223.5h-6.6v1.3"/>
</g>
<path d="M303 114.1v-36.8h-201.3l.1 56.4" fill="none" stroke="#f5381a" stroke-width=".35"/>
<path d="M298.5 114.2v-35h-195.7v54.9" fill="none" stroke="#000" stroke-width=".53"/>
<path d="M298.5 114.2v-35h-195.7v54.9" fill="none" stroke="#fff" stroke-width=".35"/>
<path d="M343.6 109.2h11.7l.1-14.6h-126.4v15.9" fill="none" stroke="#ffeb00" stroke-width=".35"/>
<path d="M349.4 40.3l31.1 .1-.2 101.4h-36.6M343.6 104h8.6v-6.4h-119.2v12.8" fill="none" stroke="#ff0003" stroke-width=".35"/>
<path d="M148.6 108.5v-22.2h215.4v45.2h-20.3" fill="none" stroke="#ff6100" stroke-width=".35"/>
<g fill="none" stroke="#000" stroke-width=".35">
<path d="M349.5 33.8l37.1 .1-.4 115.9h-42.7M114.7 47.5h-6.4l-.2 23h60v-22.7h6.3h-6.3v22.7h202.5v87.2h-27M144.6 46.9h-8.1v23.6M108.3 117.7l-4.7 4.7M167.5 108.6v-20.3h194.3l.1 40.5h-18.2M294.5 113.9l-8.3 6.7M343.6 106.7h9.9v-10.6h-122.4v14.3M109.6 142.3l-4.7 4.7M174.3 142.6l4.6 4.7M72.4 183.5l10.5-6.5 1 1.6-10.5 6.4z"/>
<circle cx="97.3" cy="212" r="41.5"/>
<circle cx="97.3" cy="212" r="35.3"/>
</g>
<path d="M114.6 41.7l-8.2-.1-.2 27h266.1v91.8h-28.5" fill="none" stroke="#ff00e2" stroke-width=".35"/>
<path d="M174.5 41.9h-8.5v24.8h208.1v96.3h-30.3" fill="none" stroke="#0b00ff" stroke-width=".35"/>
<path d="M294 113.6l1.2-.2-.5 1.1zM103.4 121.9l.8 .8-1.2 .3zM104.7 146.4l.7 .8-1.1 .4zM173.7 142l1.1 .4-.7 .7z" fill="#000"/>
<path d="M349.5 35.9h35l-.3 111.2h-40.7" fill="none" stroke="#f7ee16" stroke-width=".35"/>
<path d="M349.4 38.2l33.1 .1-.1 106.2h-38.9" fill="none" stroke="#01f" stroke-width=".35"/>
<g fill="none" stroke="#b2b4b6" stroke-width=".21">
<path d="M81.7 215.9h6.2l1.4 5.2 1.3-3.4M91 216.6l-.2 .6M91.4 215.6l-.2 .5M91.6 215l1.4-3.4 .9 3.4M94 215.5l.2 .6M94.4 216.6l.1 .6M97.1 217.7l-1.4 3.4-1-3.3M97.6 216.6l-.2 .5M98 215.6l-.2 .5M98.2 215l1.5-3.4 1 3.4M100.9 215.6l.1 .5M101.2 216.6l.2 .6"/>
<path d="M103.8 217.7l-1.3 3.4-1-3.3M104.3 216.6l-.2 .6M104.7 215.6l-.2 .5M104.9 215l1.4-3.4 1.9 5.4h5.6"/>
</g>
<g fill="none" stroke="#000" stroke-width=".21">
<path d="M74.3 214.9h7.2M74.3 217h7.2M74.3 214.9v2.1M74.3 214.9l1.3 .4M75.6 215.3v1.2M75.6 216.5l-1.3 .5M80.1 215.3v1.2h-4.5M80.1 216.5l1.4 .5M81.5 214.9l-1.4 .4h-4.5M81.5 214.9v2.1M113.8 215.9h7.3M113.8 217.9h7.3"/>
<path d="M113.8 215.9v2M113.8 215.9l1.4 .4M115.2 216.3v1.2M115.2 217.5l-1.4 .4M119.7 216.3v1.2h-4.5M119.7 217.5l1.4 .4M121.1 215.9l-1.4 .4h-4.5M121.1 215.9v2"/>
</g>
<path d="M69.7 176.4l8.2-5 3.8 6.3-8.1 5z" fill-rule="evenodd" fill="#fff" stroke="#000" stroke-width=".35"/>
<path d="M66.8 175.7l2.8 4.4 1.6-1M70.7 170.8l1.7-1.1 2.2 3.7-1.7 1zM78.4 168.6l2.6 4.5-1.4 .9" fill="none" stroke="#000" stroke-width=".35"/>
<path d="M207.8 35.9h-11.5v26.6h-136.6v113.6M66.7 176h-7.2v40.5l18.6-.5" fill="none" stroke="#e74e31" stroke-width="1.1"/>
<path d="M229.3 42.2h-10.2v20h-16.1" fill="none" stroke="#01f" stroke-width="1.1"/>
<path d="M144.8 40.8h-11.4v23.9l131.3 .5v71.5h33.9" fill="none" stroke="#00ff50" stroke-width=".35"/>
<text font-size="14.3" fill="#f00" x="332.9" y="247.4">UNTESTED</text>
<text font-size="8.5" fill="#f00" x="342.3" y="256.2">Wiring Diagram</text>
<text font-size="5.6" x="12.4" y="16.8">RS Wiring</text>
<text font-size="5.1" x="297.6" y="118.7">-</text>
<text font-size="4.1" x="301.7" y="118.9">+</text>
<g font-size="3.5">
<text x="12.8" y="21.5">220 VAC 50/60 Hz PCB v3</text>
<text x="12.8" y="25.2">https://gaggiuino.github.io</text>
<text x="12.8" y="32.5">Thick lines - High Voltage</text>
<text x="12.8" y="36.1">Thin line - Low Voltage</text>
</g>
<g font-size="2.8">
<text x="198.6" y="22.1">Indicator Lamp</text>
<text x="110.1" y="115.3">Use k type</text>
<text x="110.1" y="118.2">thermocouple</text>
<text x="110.1" y="121.2">color code</text>
<text x="110.1" y="124.1">lookup table to</text>
<text x="267.1" y="123.7">Use ferrule ends</text>
<text x="110.1" y="127">f</text>
<text x="110.1" y="127">ind + and - wires</text>
<text x="110.4" y="142.8">Thermal</text>
<text x="110.4" y="145.7">Paste</text>
<text x="110.5" y="148.9">Hand Tight</text>
<text x="180.2" y="149.2">Use spade</text>
<text x="110.5" y="151.8">use thermostat</text>
<text x="110.5" y="154.7">screw hole</text>
<text x="180.2" y="152.1">connectors on all</text>
<text x="180.2" y="155.1">4 SSR terminals</text>
</g>
<g font-size="2.7" fill="#b3b3b3">
<text x="148.8" y="116.3" transform="rotate(-180 148.8 116.3)">＋</text>
<text x="168.9" y="116.3" transform="rotate(-180 168.9 116.3)">－</text>
</g>
<g font-size="2.6">
<text x="321.6" y="107.8">Transducer</text>
<text x="322.9" y="105.2">Pressure</text>
<text x="174.3" y="110.9" transform="rotate(90 174.3 110.9)">Conn: Screw Terminal</text>
<text x="179.7" y="110.3" transform="rotate(90 179.7 110.3)">220vac to 3-32vdc 40A</text>
<text x="182.4" y="113.6" transform="rotate(90 182.4 113.6)">Solid State Relay</text>
<text x="177" y="118" transform="rotate(90 177 118)">View: Top</text>
<text x="216.7" y="114.5" transform="rotate(90 216.7 114.5)">0 - 1.2 Mpa, 5v, G1/4</text>
<text x="219.4" y="114.5" transform="rotate(90 219.4 114.5)">Pressure Transducer</text>
<text x="326.1" y="118.6">I2C</text>
<text x="214" y="120.5" transform="rotate(90 214 120.5)">View: Side</text>
<text x="292.7" y="122.1">Thermocouple</text>
<text x="297.5" y="131">IO</text>
<text x="325.4" y="129.4">SSR</text>
<text x="303" y="134.8">Serial / HW</text>
<text x="324.1" y="147.3">Screen</text>
<text x="324.7" y="144.7">Touch</text>
<text x="295.4" y="161.8">Scales</text>
<text x="323" y="157.9">Switches</text>
<text x="302.1" y="202.6">3</text>
<text x="302.2" y="209.4">P</text>
<text x="310.1" y="205.5">Solenoid (3 Way Valve)</text>
<text x="302.1" y="215.8">L</text>
<text x="310.1" y="212.1">Pump</text>
<text x="310.3" y="219">AC Line</text>
<text x="302.2" y="222.4">N</text>
<text x="310.3" y="225.1">AC Neutral</text>
<text x="291.3" y="234.9">STM32 Blackpill</text>
<text x="291.3" y="237.5">Cof</text>
<text x="294.6" y="237.5">feeHat PCB v3</text>
<text x="291.3" y="240.2">View: Top</text>
</g>
<g font-size="2.6" fill="#231f20">
<text x="93.9" y="256.8">Boiler</text>
<text x="84.9" y="262.2">Connectors: QC 0.25</text>
<text x="91.6" y="259.5">View: Top</text>
</g>
<g font-size="2.5" fill="#080704">
<text x="111.6" y="22">Steam Switch</text>
<text x="172" y="21.8">Brew Switch</text>
<text x="226.1" y="22.1">Power Switch</text>
<text x="112.7" y="27.3">View : Back</text>
<text x="115.9" y="24.6">DPST</text>
<text x="172.7" y="27.1">View: Back</text>
<text x="175.6" y="24.5">DPST</text>
<text x="227.5" y="27.3">View: Back</text>
<text x="230.4" y="24.7">DPST</text>
<text x="158.2" y="257.7">View: Connector Side</text>
<text x="164.2" y="255.1">Ulka Pump</text>
</g>
<g font-size="2.5">
<text x="139.4" y="21.6">Hot Water Switch</text>
<text x="142.5" y="26.8">View : Back</text>
<text x="145.7" y="24.2">DPST</text>
<text x="201.8" y="26.9">View: Back</text>
</g>
<g font-size="2.5" fill="#231f20">
<text x="110.9" y="29.9">Conn: QC 0.25</text>
<text x="140.6" y="29.4">Conn: QC 0.25</text>
<text x="170.5" y="29.7">Conn: QC 0.25</text>
<text x="199.6" y="29.5">Conn: QC 0.25</text>
<text x="225.3" y="29.9">Conn: QC 0.25</text>
<text x="241.1" y="208.4">Line</text>
<text x="261.5" y="208.4">Neutral</text>
<text x="215.6" y="213.4">Power Socket</text>
<text x="215.6" y="216">IEC Socket C14 15A</text>
<text x="215.6" y="218.7">View: Ground facing up</text>
<text x="215.6" y="221.3">Conn: QC 0.25</text>
<text x="215.5" y="235.9">Power Cord</text>
<text x="215.5" y="238.5">NEMA 5-15P to C13</text>
<text x="184.9" y="243.9">BRASS 57 SOLENOID</text>
<text x="215.5" y="241.2">View: Ground facing up</text>
<text x="185.8" y="251.6">View: Connector Side</text>
<text x="189.9" y="249">V2 230V 50HZ</text>
<text x="190.3" y="246.4">(3-Way Valve)</text>
<text x="189.7" y="254.1">Conn: QC 0.25</text>
<text x="162" y="260.3">Conn: QC 0.25</text>
</g>
<g font-size="2.3">
<text x="96.6" y="130.2" transform="rotate(90 96.6 130.2)">K Type Thermocouple</text>
<text x="91.8" y="136" transform="rotate(90 91.8 136)">View: Side</text>
<text x="94.2" y="132.9" transform="rotate(90 94.2 132.9)">Ungrounded, M3</text>
</g>
<g font-size="2.1">
<text x="194.5" y="24.3">shows when boiler is heating</text>
<text x="152.3" y="117.5">VDC Control</text>
<text x="153.4" y="133.7">VAC Load</text>
<text x="80.9" y="184.9">Safety Thermostat 165c</text>
</g>
<g font-size="2">
<text x="292.2" y="57.1">Nextion Display</text>
<text x="292.2" y="59.1">Part #: NX3224F024</text>
<text x="292.2" y="61.1">View: Back</text>
<text x="323.7" y="109.9">JST 2mm</text>
<text x="293.9" y="124.2">Screw Terminal</text>
<text x="323.7" y="120.7">JST 1mm</text>
<text x="321.8" y="131.5">Center: Boiler</text>
<text x="294.5" y="133.1">JST 2mm</text>
<text x="305.1" y="136.9">JST 2mm</text>
<text x="320.7" y="133.6">Bottom: Unused</text>
<text x="323.7" y="135.7">JST 2mm</text>
<text x="323.7" y="149.4">JST 2mm</text>
<text x="321.5" y="160">Center: Steam</text>
<text x="295.4" y="163.9">JST 2mm</text>
<text x="322" y="162.1">Bottom: Brew</text>
<text x="323.7" y="164.2">JST 2mm</text>
<text x="310.1" y="207.7">QC 0.25</text>
<text x="310.1" y="214.3">QC 0.25</text>
<text x="310.3" y="221.1">QC 0.25</text>
<text x="310.3" y="227.2">QC 0.25</text>
</g>
<g font-size="2" fill="#231f20">
<text x="251.4" y="204.4">GND</text>
<text x="197" y="238.2">Gnd</text>
</g>
<g font-size="1.8">
<text x="336.2" y="107.3">Gnd</text>
<text x="337.3" y="104.7">5V</text>
<text x="337.8" y="110">IN</text>
<text x="335.8" y="117.8">Data</text>
<text x="336.9" y="115.7">Clk</text>
<text x="336.2" y="122.2">Gnd</text>
<text x="336.7" y="120.1">3v3</text>
<text x="336.2" y="129.7">Gnd</text>
<text x="291.8" y="137.2">PB15</text>
<text x="337.3" y="134.7">R2</text>
<text x="337.5" y="132.1">R1</text>
<text x="292.7" y="140">Gnd</text>
<text x="309.5" y="143.7">Reset</text>
<text x="309.5" y="141.2">Boot</text>
<text x="337.3" y="142.7">5V</text>
<text x="291.4" y="146.6">Data2</text>
<text x="293.9" y="149.5">5V</text>
<text x="309.5" y="146.3">Gnd</text>
<text x="309.6" y="149.1">TX</text>
<text x="337" y="145.3">RX</text>
<text x="337.2" y="147.9">TX</text>
<text x="292.8" y="151.8">Gnd</text>
<text x="293.5" y="154.2">Clk</text>
<text x="309.5" y="151.9">RX</text>
<text x="309.6" y="154.2">3v3</text>
<text x="336.2" y="150.2">Gnd</text>
<text x="291.6" y="156.8">Data1</text>
<text x="336.2" y="158.4">Gnd</text>
<text x="338.4" y="160.8">S</text>
<text x="338.4" y="163.4">B</text>
</g>
<text font-size="1.7" fill="#231f20" x="186" y="205.7" transform="rotate(90 186 205.7)">Thermal Fuse 110C</text>
<g font-size="1.6">
<text x="332.5" y="51.2">SD Card</text>
<text x="334.2" y="52.9">Slot</text>
<text x="228.6" y="114.3" transform="rotate(90 228.6 114.3)">Out</text>
<text x="230.6" y="114.3" transform="rotate(90 230.6 114.3)">Gnd</text>
<text x="232.5" y="114.3" transform="rotate(90 232.5 114.3)">5v</text>
</g>
<text font-size="1.5" x="102.5" y="137">-</text>
<g font-size="1.3">
<text x="344.1" y="34.1">Gnd</text>
<text x="344.6" y="36.2">RX</text>
<text x="344.7" y="38.2">TX</text>
<text x="344.8" y="40.5">5V</text>
<text x="347.1" y="44.4">JST</text>
<text x="347.1" y="45.7">2.54mm</text>
</g>
<text font-size="1.3" fill="#231f20" x="170.3" y="206.7">White</text>
<text font-size="1.2" x="101.5" y="137.1">+</text>
</svg>
